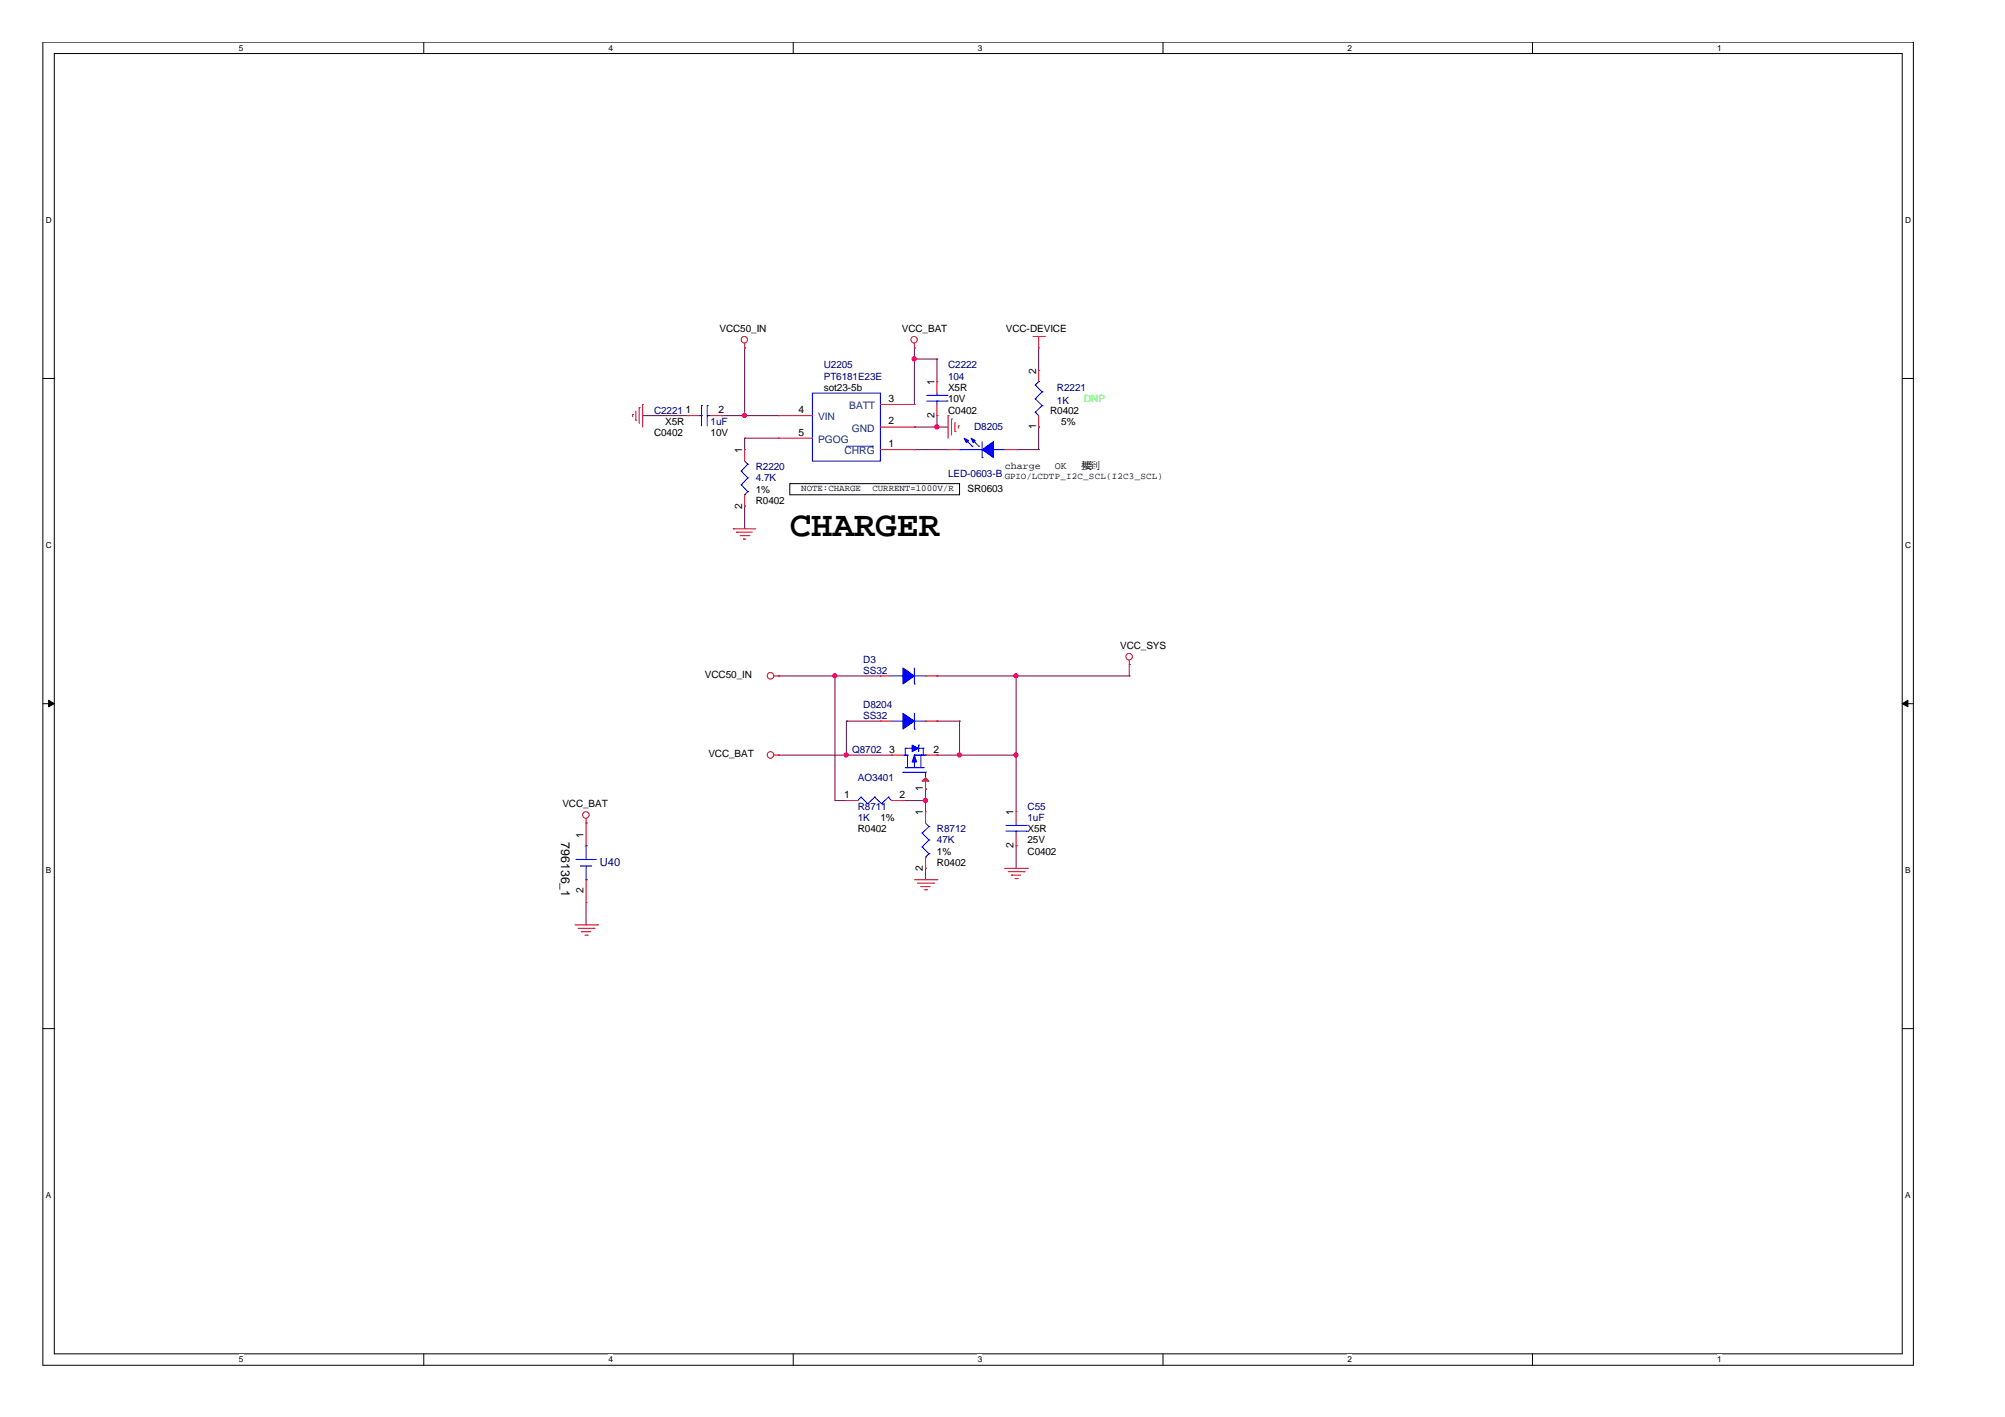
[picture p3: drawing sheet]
<svg xmlns="http://www.w3.org/2000/svg" width="297mm" height="210mm" viewBox="0 0 297 210" stroke-linecap="round" stroke-linejoin="round" font-family="sans-serif">
<path d="M6.3 6.2h277.2v196h-277.2zM8 7.9h273.8v192.6h-273.8z" fill="none" stroke="#000" stroke-width=".15"/>
<g fill="#fff">
<path d="M35.4 6.4h.6v1.4h-.6z"/>
<path d="M35.4 200.7h.6v1.4h-.6z"/>
</g>
<path d="M62.8 6.2v1.7M62.8 200.5v1.7" fill="none" stroke="#000" stroke-width=".15"/>
<g fill="#fff">
<path d="M90.1 6.4h.7v1.4h-.7z"/>
<path d="M90.1 200.7h.7v1.4h-.7z"/>
</g>
<path d="M117.5 6.2v1.7M117.5 200.5v1.7" fill="none" stroke="#000" stroke-width=".15"/>
<g fill="#fff">
<path d="M144.9 6.4h.6v1.4h-.6z"/>
<path d="M144.9 200.7h.6v1.4h-.6z"/>
</g>
<path d="M172.3 6.2v1.7M172.3 200.5v1.7" fill="none" stroke="#000" stroke-width=".15"/>
<g fill="#fff">
<path d="M199.6 6.4h.7v1.4h-.7z"/>
<path d="M199.6 200.7h.7v1.4h-.7z"/>
</g>
<path d="M227 6.2v1.7M227 200.5v1.7" fill="none" stroke="#000" stroke-width=".15"/>
<g fill="#fff">
<path d="M254.4 6.4h.6v1.4h-.6z"/>
<path d="M254.4 200.7h.6v1.4h-.6z"/>
<path d="M6.8 31.9h.8v1.4h-.8z"/>
<path d="M282.2 31.9h.9v1.4h-.9z"/>
<path d="M6.8 80.1h.8v1.4h-.8z"/>
<path d="M282.2 80.1h.9v1.4h-.9z"/>
</g>
<path d="M6.3 56.1h1.7M281.8 56.1h1.7" fill="none" stroke="#000" stroke-width=".15"/>
<g fill="#fff">
<path d="M6.8 128.2h.7v1.4h-.7z"/>
<path d="M282.2 128.2h.8v1.4h-.8z"/>
</g>
<path d="M6.3 104.2h1.7M281.8 104.2h1.7" fill="none" stroke="#000" stroke-width=".15"/>
<g fill="#000" stroke="#000" stroke-width=".15">
<path d="M7.2 103.7l.8 .5-.8 .5z" fill-rule="evenodd"/>
<path d="M281.8 104.2l.9-.5v1z" fill-rule="evenodd"/>
</g>
<g fill="#fff">
<path d="M6.8 176.4h.7v1.4h-.7z"/>
<path d="M282.2 176.4h.8v1.4h-.8z"/>
</g>
<path d="M117 71.6h25.2v1.7h-25.2zM6.3 152.4h1.7M281.8 152.4h1.7" fill="none" stroke="#000" stroke-width=".15"/>
<g fill="none" stroke="#800040" stroke-width=".15">
<path d="M110.3 51.5h.1M110.3 51.5v10.1M135.5 51.5h.1M135.5 53.2h.1M135.5 51.5v8.4M135.5 53.2h3.3M138.8 53.2h.1M138.8 53.2v3.3M153.9 54.9h.1M153.9 51.5v3.4M95.2 61.6h.1M95.2 61.6h6.7"/>
<path d="M106.9 61.6h.1M106.9 61.6h8.4M110.3 75h.1M110.3 64.9h.1M110.3 61.6h.1M110.3 64.9v1.7M110.3 75v3.3M110.3 64.9h5M135.5 63.3h.1M135.5 66.6h.1M135.5 63.3h5M135.5 66.6h5"/>
<path d="M138.8 61.6h.1M138.8 63.3h.1M138.8 61.6v1.7M150.5 66.6h3.4M153.9 66.6h.1M153.9 63.3h.1M153.9 63.3v3.3M167.3 98.4h.1M167.3 98.4v1.7M115.3 100.1h.1M115.3 111.9h.1M115.3 100.1h15.1"/>
<path d="M115.3 111.9h16.8M123.7 100.1h.1M123.7 118.6h.1M123.7 100.1v18.5M123.7 118.6h1.7M125.4 106.8h.1M125.4 111.9h.1M125.4 106.8h5M125.4 106.8v5.1M133.8 118.6h.1M133.8 118.6h3.3M137.1 116.9h.1"/>
<path d="M137.1 118.6h.1M137.1 116.9v3.3M138.8 100.1h.1M138.8 111.9h.1M138.8 106.8h.1M138.8 100.1h28.5M138.8 111.9h11.7M138.8 106.8h3.4M142.2 106.8h.1M142.2 111.9h.1M142.2 106.8v5.1M150.5 100.1h.1"/>
<path d="M150.5 111.9h.1M150.5 100.1v20.1M167.3 100.1h.1M86.8 137h.1M86.8 133.7v3.3M137.1 128.6h.1M137.1 128.6v1.7M150.5 125.3h.1M150.5 125.3v3.3"/>
</g>
<g fill="#f0f" stroke="#f0f" stroke-width=".15">
<circle cx="138.8" cy="63.2" r=".32"/>
<circle cx="135.4" cy="53.2" r=".32"/>
<circle cx="110.3" cy="61.5" r=".32"/>
<circle cx="123.7" cy="100.1" r=".32"/>
<circle cx="150.5" cy="111.8" r=".32"/>
<circle cx="150.5" cy="100.1" r=".32"/>
<circle cx="137.1" cy="118.6" r=".32"/>
<circle cx="125.4" cy="111.8" r=".32"/>
<circle cx="142.1" cy="111.8" r=".32"/>
</g>
<g fill="none" stroke="#f00" stroke-width=".15">
<path d="M95.2 59.9h.1M95.2 59.9v3.4M110.3 51.5h.1M110.3 50.9v.6M130.4 59.9h5.1M135.5 51.5h.1M135.5 59.9h.1M135.5 50.9v.6M138.8 56.5h.1M138.8 56.5v1.7M138.8 59.9v1.7M153 49.8h1.7"/>
<path d="M153.9 51.5h.1M153.9 54.9h.1M153.9 49.8v1.7M153.9 54.9v1.6M154.7 49.8h.1M93.7 61.4h.1M93.7 61.4v.3M94.2 62.2h.1M94.2 60.9v1.3M94.7 60.4h.1M94.7 60.4v2.4M101.9 61.6h.1"/>
<path d="M101.9 61.6h1.7M105.3 61.6h1.6M106.9 61.6h.1M108.6 78.3h.1M108.6 78.3h3.4M109.1 78.8h.1M109.1 78.8h2.4M109.6 79.3h1.4M110.2 79.9h.1M110.2 79.9h.3M110.3 66.6h.1M110.3 75h.1"/>
<path d="M110.3 66.6v1.7M110.3 73.3v1.7M111 79.3h.1M115.3 61.6h.1M115.3 64.9h.1M115.3 61.6h5.1M115.3 64.9h5.1M130.4 66.6h5.1M130.4 63.3h5.1M135.5 66.6h.1M135.5 63.3h.1M138.8 61.6h.1"/>
<path d="M140.5 61.6h.1M140.5 66.6h.1M140.5 61.6v3.3M140.5 66.6h1.7M141 62.1h.1M141 62.1v2.3M141.5 63.9h.1M141.5 62.6v1.3M142 63.1h.1M142 63.1v.3M148.8 66.6h1.7M150.5 66.6h.1"/>
<path d="M153.9 63.3h.1M153.9 61.6v1.7M167.3 98.4h.1M167.3 97.8v.6M114.7 100.1h.6M114.7 111.9h.6M115.3 100.1h.1M115.3 111.9h.1M125.4 118.6h.1M125.4 118.6h1.7M130.4 106.8h.1M130.4 100.1h.1"/>
<path d="M130.4 100.1h1.7M130.4 106.8h1.7M132.1 111.9h.1M132.1 111.9h1.7M132.1 118.6h1.7M133.8 118.6h.1M137.1 116.9h.1M137.1 100.1h1.7M137.1 111.9h1.7M137.1 106.8h1.7M137.1 115.2v1.7M138.8 106.8h.1"/>
<path d="M138.8 111.9h.1M138.8 100.1h.1M85.2 137h3.3M85.6 137.5h2.4M86.1 138h.1M86.1 138h1.4M86.7 138.5h.3M86.8 121.9h.1M86.8 133.7h.1M86.8 121.3v4M86.8 130.3v3.4M87 138.5h.1"/>
<path d="M88 137.5h.1M88.5 137h.1M135.5 130.3h3.3M135.9 130.8h2.4M136.4 131.3h.1M136.4 131.3h1.4M136.9 131.8h.4M137.1 120.2h.1M137.1 128.6h.1M137.1 120.2v1.7M137.1 127v1.6M137.3 131.8h.1"/>
<path d="M138.3 130.8h.1M138.8 130.3h.1M148.8 128.6h3.4M149.4 129.1h2.3M149.9 129.6h.1M149.9 129.6h1.3M150.4 130.1h.3M150.5 120.2h.1M150.5 125.3h.1M150.5 120.2v1.7M150.5 123.6v1.7M150.7 130.1h.1"/>
<path d="M151.7 129.1h.1M152.2 128.6h.1"/>
<circle cx="110.3" cy="50.3" r=".48"/>
<circle cx="135.4" cy="50.3" r=".48"/>
<circle cx="167.3" cy="97.3" r=".49"/>
<circle cx="114.2" cy="100.1" r=".49"/>
<circle cx="114.2" cy="111.8" r=".49"/>
<circle cx="86.8" cy="120.7" r=".49"/>
</g>
<g fill="none" stroke="#00f" stroke-width=".15">
<path d="M120.4 58.2h10v10.1h-10zM137.3 59.4h3M137.3 58.6h3M138.8 58.6h.1M138.8 59.4h.1M138.8 58.2v.4M138.8 59.4v.5M140.3 59.4h.1M140.3 58.6h.1M153.4 59.1h.1M153.4 57h.1M153.4 59.1l1 1"/>
<path d="M153.4 57l1 1.1M153.9 56.5h.1M153.9 56.5l-.5 .5M154.4 58.1h.1M154.4 58.1l-1 1M103.6 61.6h.3M103.9 61.6h.1M103.9 60.1h.1M103.9 60.1v3M104.8 60.1h.1M104.8 61.6h.1M104.8 61.6h.5"/>
<path d="M104.8 60.1v3M109.8 69.8h.1M109.8 71.8h.1M109.8 69.8l1 1M109.8 71.8l1 1M110.3 73.3h.1M110.3 68.3l.5 .5M110.8 68.8h.1M110.8 70.8h.1M110.8 72.8h.1M110.8 68.8l-1 1M110.8 70.8l-1 1"/>
<path d="M110.8 72.8l-.5 .5M125.4 66.1h3.8M129.2 66.1h.1M142.2 66.6h.1M142.2 66.6h3.3M143 65.1l1 1M144 66.1h.1M144 65.1l1 1M145 66.1h.1M145.5 67.8h.1M145.5 65.4v2.4M147.2 66.6h.1"/>
<path d="M147.2 66.6h1.6M153.4 61.1h.1M153.4 61.1l.5 .5M154.4 60.1h.1M154.4 60.1l-1 1M135.5 98.9v2.4M127.6 118.1h.1M127.6 118.1l-.5 .5M127.6 118.1l1 1M128.6 119.1h.1M129.6 118.1h.1M129.6 118.1l-1 1"/>
<path d="M129.6 118.1l1 1M130.6 119.1h.1M131.6 118.1h.1M131.6 118.1l-1 1M131.6 118.1l.5 .5M132.1 118.6h.1M132.1 106.8h1.7M132.1 100.1h1.7M133.8 106.8h.1M133.8 114.4h.1M133.8 100.1h.1M133.8 111.9h.7"/>
<path d="M133.8 114.4h3.3M134.1 111.9h.1M134.1 110.8h.1M134.1 113.7h.7M134.1 110.8v1.1M134.1 110.8h1M134.5 113.7h.1M134.5 111.9h.1M134.5 111.9v1.8M134.8 113.7h.1M135 113.7h.9M135.1 110.8h.1"/>
<path d="M135.5 108h.1M135.5 111.9h.1M135.5 112.7h.1M135.5 101.3h.1M135.5 105.7v2.3M135.5 111.9v.6M135.5 112.7v1M135.5 106.8h1.6M135.5 111.9h1.6M135.5 100.1h1.6M135.9 113.7h.1M136.1 110.4h.1"/>
<path d="M136.1 113.7h.7M136.1 110.8h.7M136.1 110.4v1M136.4 111.9h.1M136.4 111.9v1.8M136.8 113.7h.1M136.8 110.8h.1M136.8 111.9h.1M136.8 110.8v1.1M137.1 106.8h.1M137.1 111.9h.1M137.1 114.4h.1"/>
<path d="M137.1 100.1h.1M137.1 114.4v.8M85.3 127.3h.1M85.3 127.3h3M86 128.3h.1M86 128.3h1.7M86.8 130.3h.1M86.8 125.3h.1M86.8 127.3h.1M86.8 125.3v2M86.8 128.3v2M136.6 123.4h.1"/>
<path d="M136.6 125.4h.1M136.6 123.4l1 1M136.6 125.4l1 1.1M137.1 127h.1M137.1 121.9l.5 .5M137.6 122.4h.1M137.6 124.4h.1M137.6 126.5h.1M137.6 122.4l-1 1M137.6 124.4l-1 1M137.6 126.5l-.5 .5M149 123.1h3.1"/>
<path d="M149 122.3h3.1M150.5 122.3h.1M150.5 123.1h.1M150.5 121.9v.4M150.5 123.1v.5M152.1 123.1h.1M152.1 122.3h.1"/>
</g>
<g fill="#00f" stroke="#00f" stroke-width=".15">
<path d="M133.8 105.7l1.7 1.1-1.7 1.2z" fill-rule="evenodd"/>
<path d="M135.5 111.9l.3 1h-.7z" fill-rule="evenodd"/>
<path d="M135.1 110.4l1 .4-1 .6z" fill-rule="evenodd"/>
<path d="M133.8 98.9l1.7 1.2-1.7 1.2z" fill-rule="evenodd"/>
<path d="M145.5 66.6l1.7-1.2v2.4z" fill-rule="evenodd"/>
<path d="M142.8 64.9l.7 .3-.3 .4z" fill-rule="evenodd"/>
<path d="M143.8 64.9l.7 .3-.3 .4z" fill-rule="evenodd"/>
</g>
<path d="M136.6 115.7l.5-.5 .5 .5z" fill-rule="evenodd" fill="#f00" stroke="#f00" stroke-width=".15"/>
<text font-size="5.3" x="117" y="79.4">CHARGER</text>
<text font-size="1.8" x="83.1" y="124.8" transform="rotate(90 83.1 124.8)">796136_1</text>
<text font-size="1.7" fill="#000080" x="88.9" y="128.3">U40</text>
<g font-size="1.5">
<text x="106.6" y="49.2">VCC50_IN</text>
<text x="133.6" y="49.2">VCC_BAT</text>
<text x="149" y="49.2">VCC-DEVICE</text>
<text x="122" y="57.9">sot23-5b</text>
<text x="131.6" y="59.5">3</text>
<text x="138.4" y="57" transform="rotate(-90 138.4 57)">1</text>
<text x="140.5" y="57.9">X5R</text>
<text x="140.5" y="59.6">10V</text>
<text x="153.5" y="55.3" transform="rotate(-90 153.5 55.3)">2</text>
<text x="96.9" y="64.6">C0402</text>
<text x="98.6" y="62.9">X5R</text>
<text x="101.6" y="61.2">1</text>
<text x="105.3" y="64.6">10V</text>
<text x="106.5" y="61.2">2</text>
<text x="118.3" y="61.2">4</text>
<text x="118.3" y="64.5">5</text>
<text x="131.6" y="62.9">2</text>
<text x="138.4" y="61.9" transform="rotate(-90 138.4 61.9)">2</text>
<text x="140.5" y="61.3">C0402</text>
<text x="153.5" y="63.6" transform="rotate(-90 153.5 63.6)">1</text>
<text x="155.6" y="61.3">R0402</text>
<text x="157.2" y="62.9">5%</text>
<text x="109.9" y="67.1" transform="rotate(-90 109.9 67.1)">1</text>
<text x="131.6" y="66.2">1</text>
<text x="148.8" y="69.5">charge</text>
<text x="156.3" y="69.5">OK</text>
<text x="160.1" y="69.5">要</text>
<text x="160.1" y="69.5">接到</text>
<text x="109.9" y="75.3" transform="rotate(-90 109.9 75.3)">2</text>
<text x="112" y="74.6">R0402</text>
<text x="112" y="73">1%</text>
<text x="143.3" y="72.8">SR0603</text>
<text x="104.4" y="100.5">VCC50_IN</text>
<text x="165.9" y="96.1">VCC_SYS</text>
<text x="104.9" y="112.2">VCC_BAT</text>
<text x="131.7" y="111.5">3</text>
<text x="138.3" y="111.5">2</text>
<text x="83.3" y="119.6">VCC_BAT</text>
<text x="125.1" y="118.2">1</text>
<text x="133.3" y="118.2">2</text>
<text x="136.7" y="117.2" transform="rotate(-90 136.7 117.2)">1</text>
<text x="86.4" y="124.1" transform="rotate(-90 86.4 124.1)">1</text>
<text x="127.1" y="123.3">R0402</text>
<text x="130.4" y="121.6">1%</text>
<text x="136.7" y="120.7" transform="rotate(-90 136.7 120.7)">1</text>
<text x="150.2" y="125.6" transform="rotate(-90 150.2 125.6)">2</text>
<text x="150.2" y="120.7" transform="rotate(-90 150.2 120.7)">1</text>
<text x="152.2" y="123.3">X5R</text>
<text x="152.2" y="124.9">25V</text>
<text x="136.7" y="129" transform="rotate(-90 136.7 129)">2</text>
<text x="138.8" y="128.3">R0402</text>
<text x="138.8" y="126.6">1%</text>
<text x="152.2" y="126.6">C0402</text>
<text x="86.4" y="132.3" transform="rotate(-90 86.4 132.3)">2</text>
</g>
<g font-size="1.5" fill="#000080">
<text x="122" y="54.5">U2205</text>
<text x="122" y="56.2">PT6181E23E</text>
<text x="140.5" y="54.5">C2222</text>
<text x="140.5" y="56.2">104</text>
<text x="156.6" y="57.9">R2221</text>
<text x="156.6" y="59.9">1K</text>
<text x="96.9" y="61.3">C2221</text>
<text x="105.3" y="62.9">1uF</text>
<text x="144.3" y="63.8">D8205</text>
<text x="112" y="69.7">R2220</text>
<text x="112" y="71.3">4.7K</text>
<text x="140.5" y="70.6">LED-0603-B GPIO/LCDTP_I2C_SCL(I2C3_SCL)</text>
<text x="127.9" y="98.1">D3</text>
<text x="127.9" y="99.8">SS32</text>
<text x="127.9" y="104.8">D8204</text>
<text x="127.9" y="106.5">SS32</text>
<text x="126.2" y="111.6">Q8702</text>
<text x="127.1" y="115.8">AO3401</text>
<text x="127.1" y="119.9">R8711</text>
<text x="152.2" y="119.9">C55</text>
<text x="127.1" y="121.6">1K</text>
<text x="138.8" y="123.3">R8712</text>
<text x="138.8" y="124.9">47K</text>
<text x="152.2" y="121.6">1uF</text>
</g>
<text font-size="1.5" fill="#0f0" x="160.6" y="59.6">DNP</text>
<g font-size="1.5" fill="#004080">
<text x="121.2" y="62.3">VIN</text>
<text x="121.2" y="65.6">PGOG</text>
<text x="125.8" y="60.6">BATT</text>
<text x="126.2" y="64">GND</text>
<text x="125.1" y="67.3">CHRG</text>
</g>
<g font-size="1.4">
<text x="118.7" y="72.8">NOTE:CHARGE</text>
<text x="129.2" y="72.8">CURRENT=1000V/R</text>
</g>
<g font-size="1.2">
<text x="35.4" y="7.5">5</text>
<text x="90.1" y="7.5">4</text>
<text x="144.9" y="7.5">3</text>
<text x="199.6" y="7.5">2</text>
<text x="254.4" y="7.5">1</text>
<text x="6.8" y="33.1">D</text>
<text x="282.2" y="33.1">D</text>
<text x="6.8" y="81.2">C</text>
<text x="282.2" y="81.2">C</text>
<text x="6.8" y="129.4">B</text>
<text x="282.2" y="129.4">B</text>
<text x="6.8" y="177.5">A</text>
<text x="282.2" y="177.5">A</text>
<text x="35.4" y="201.8">5</text>
<text x="90.1" y="201.8">4</text>
<text x="144.9" y="201.8">3</text>
<text x="199.6" y="201.8">2</text>
<text x="254.4" y="201.8">1</text>
</g>
</svg>
